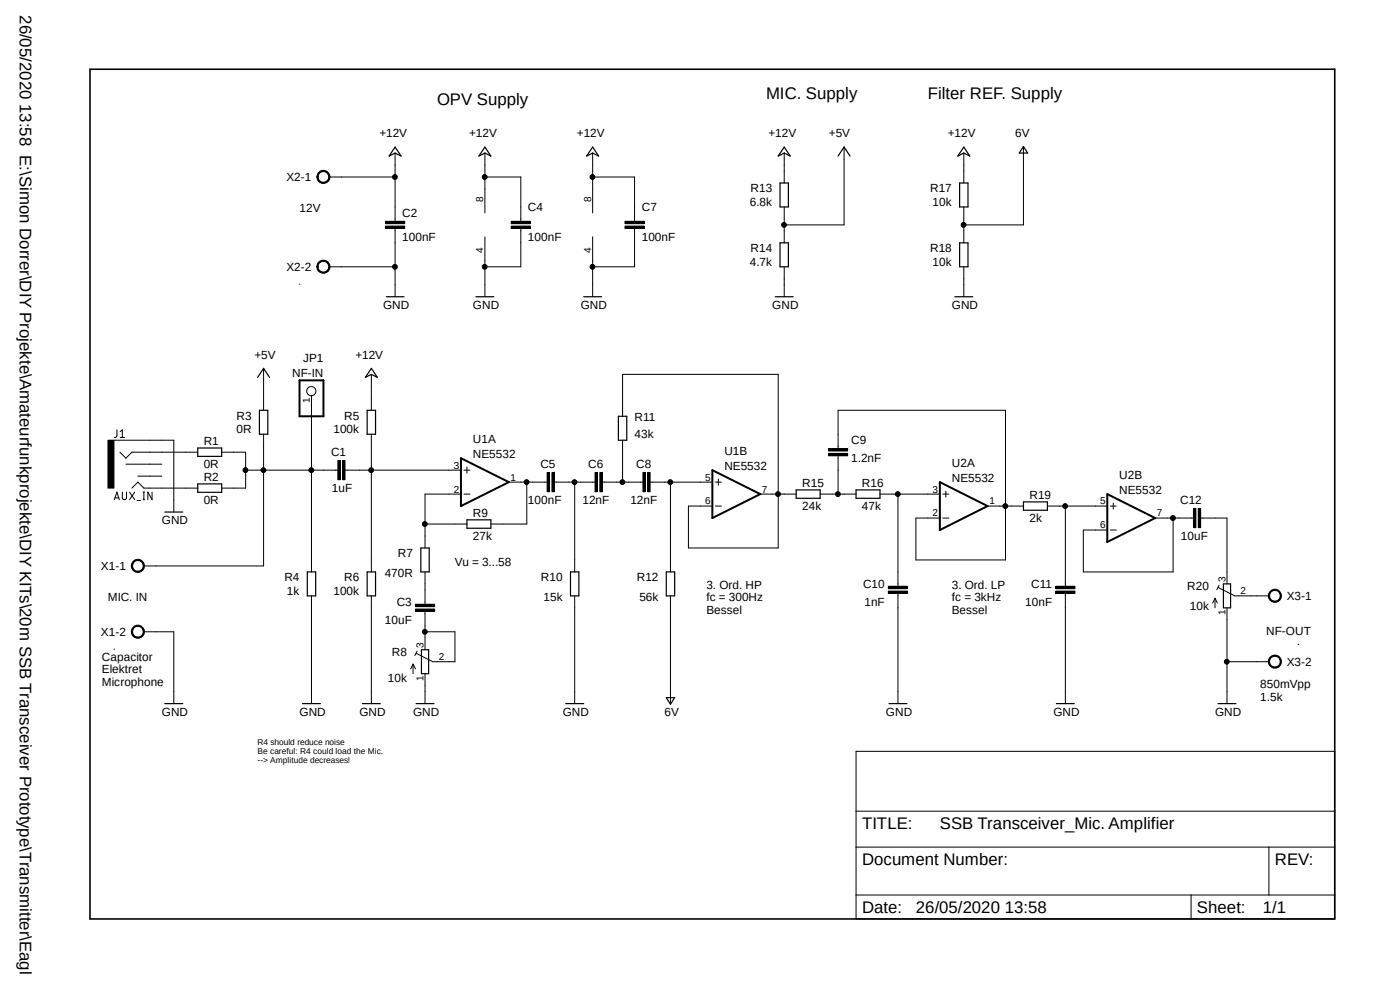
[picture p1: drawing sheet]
<svg xmlns="http://www.w3.org/2000/svg" width="297mm" height="210mm" viewBox="0 0 297 210" stroke-linecap="round" stroke-linejoin="round" font-family="sans-serif">
<path d="M18.5 14.4l265 181.1M283.5 14.4l-265 181.1" fill="none" stroke="#fff" stroke-width=".21"/>
<g fill="none" stroke="#000" stroke-width=".21">
<path d="M67.5 36.7a1.4 1.4 0 0 1 2.3 0 1.4 1.4 0 0 1-.7 2.2 1.4 1.4 0 0 1-1.9-1.4h.3a1.15 1.15 0 0 1 1.6-.9 1.15 1.15 0 0 1 .3 1.9 1.15 1.15 0 0 1-1.9-.6v-.4h-.3zM69.9 37.5h13.9M83.8 32.5v14.4M102.9 32.5v12.7M102.9 37.5h7.6v9.4M125.7 37.5h8.9v9.4M125.7 32.5v12.7M166.4 32.5v6.3M179.1 31.2v16.5h-12.7M204.5 32.5v6.3M217.1 31.2v16.5h-12.6M67.5 55.7a1.41 1.41 0 0 1 2.3 0 1.41 1.41 0 0 1-.7 2.2 1.41 1.41 0 0 1-1.9-1.3h.3a1.14 1.14 0 0 1 1.5-1.1 1.14 1.14 0 0 1 .6 1.7 1.14 1.14 0 0 1-1.9 .1l-.2-.7h-.3z"/>
<path d="M69.9 56.6h13.9M81.8 46.9h4.1v.6h-4.1zM81.8 48h4.1v.5h-4.1zM83.8 48.5v14.4M102.9 50.2v12.7M108.5 46.9h4v.6h-4zM108.5 48h4v.5h-4zM110.5 48.5v8.1h-7.6M125.7 50.2v12.7M132.6 46.9h4.1v.6h-4.1zM132.6 48h4.1v.5h-4.1zM134.6 48.5v8.1h-8.9"/>
<path d="M166.4 43.9v7.6M166.4 56.6v6.3M204.5 43.9v7.6M204.5 56.6v6.3M55.9 78.1v8.9M63.5 60.3h.1M78.8 79.4v7.6M22.9 93.4h1.3v10.1h-1.3zM24.2 93.4h12.7v15.2M24.8 91.2v1.3l-.2 .3h-.3M25.4 95.9l1.3 1.3 1.3-1.3h14M25.5 91.6l.5-.4v1.6"/>
<path d="M25.5 92.8h.9M26.7 98.5h7.6M47 95.9h5.1v7.6h-5.1M52.1 99.7h19.6M55.9 92.1v28h-25.4M66.1 83.9v37.4M71.7 97.7h.5v4.1h-.5zM72.7 97.7h.5v4.1h-.5zM73.2 99.7h24.6M78.8 92.1v29.2M98.4 99.7h1.3M99.1 99.1v1.3"/>
<path d="M132.1 88.3v-8.9h33v36.8h-19v-8.8h5M132.1 93.4v8.9M175.8 95.2h4v.5h-4zM175.8 96.2h4v.5h-4zM177.8 95.2v-8.2h35.5v31.8h-19v-8.9h5.1M177.8 96.7v8.1M24.3 106l.5-1.6 .5 1.6M24.4 105.6h.8M26 104.4v1.4a.46 .46 0 0 0 .5 .2 .46 .46 0 0 0 .3-.4v-1.2M27.5 104.4l1.1 1.6M28 103.5l1.3-1.2 1.2 1.2h11.5M28.2 119.2a1.39 1.39 0 0 1 2.2 .1 1.39 1.39 0 0 1-.8 2.1 1.39 1.39 0 0 1-1.7-1.3h.2a1.13 1.13 0 0 1 1.5-1.1 1.13 1.13 0 0 1 .4 1.8 1.13 1.13 0 0 1-1.8-.4l-.1-.3h-.2z"/>
<path d="M28.6 104.4l-1.1 1.6M29.1 106.2h.7M29.3 101h5M30.4 106h.3M30.4 104.4h.3M30.5 104.4v1.6M32.3 104.4v1.6l-.9-1.6v1.6M90.2 111.2h8.9M97.8 104.8h-7.6v11.4M98.4 104.8h1.3M108 102.3h8.1M111.8 102.3v8.9h-7.7"/>
<path d="M116.1 100.2h.5v4.1h-.5zM117.1 100.2h.5v4.1h-.5zM117.6 102.3h8.6M121.9 102.3v19M126.2 100.2h.5v4.1h-.5zM127.3 100.2h.5v4.1h-.5zM127.8 102.3h8.6M136.4 100.2h.5v4.1h-.5zM137.4 100.2h.5v4.1h-.5zM137.9 102.3h13.2M142.2 102.3v19M151.8 102.3h1.2"/>
<path d="M151.8 107.4h1.2M152.4 101.6v1.3M161.3 104.8h7.6M174 104.8h7.6M186.7 104.8h12.7M190.5 104.8v19.6M200 104.8h1.3M200 109.9h1.3M200.7 104.2v1.3M209.5 107.4h7.6M222.2 107.4h12.7M226 107.4v17"/>
<path d="M235.5 107.4h1.3M235.5 112.4h1.3M236.2 106.7v1.3M245.1 109.9h8.1M248.9 109.9v11.4h-19.1v-8.9h5.1M253.2 107.9h.5v4h-.5zM254.2 107.9h.5v4h-.5zM254.7 109.9h5.6v14M24.2 137.7h.1M28.2 133.1a1.39 1.39 0 0 1 2.2 .2 1.39 1.39 0 0 1-.8 2.1 1.39 1.39 0 0 1-1.7-1.4h.2a1.13 1.13 0 0 1 1.5-1.1 1.13 1.13 0 0 1 .5 1.9 1.13 1.13 0 0 1-1.9-.4l-.1-.4h-.2zM30.5 134h6.4v15.3M66.1 126.4v22.9"/>
<path d="M78.8 126.4v22.9M88.1 128.2h4.1v.5h-4.1zM88.1 129.2h4.1v.5h-4.1zM88.5 138.1l-.5 1M90.2 121.3v6.9M90.2 129.7v8.1M90.2 134h6.3v6.4h-4.7l-3.5-1.8M121.9 126.4v22.9M142.2 126.4v22.9M188.5 124.4h4v.5h-4zM188.5 125.4h4v.5h-4zM190.5 125.9v23.4"/>
<path d="M224 124.4h4v.5h-4zM224 125.4h4v.5h-4zM226 125.9v23.4M257.8 126.9v2M257.8 126.9l-.5 1M257.8 126.9l.5 1M258.4 124.6l3.6 1.8h7.2M258.6 124.2l-.5 .9M260.3 128.9v20.4M269.4 125.5a1.39 1.39 0 0 1 2.2 .2 1.39 1.39 0 0 1-.8 2.1 1.39 1.39 0 0 1-1.7-1.4h.2a1.13 1.13 0 0 1 1.5-1.1 1.13 1.13 0 0 1 .5 1.8 1.13 1.13 0 0 1-1.9-.3l-.1-.4h-.2zM269.4 139.4a1.4 1.4 0 0 1 2.2 .2 1.4 1.4 0 0 1-.7 2.1 1.4 1.4 0 0 1-1.8-1.3h.2a1.13 1.13 0 0 1 1.6-1.1 1.13 1.13 0 0 1 .4 1.8 1.13 1.13 0 0 1-1.9-.3l-.1-.4h-.2zM275.4 136.7h.1"/>
<path d="M87.6 140.9v2M87.6 140.9l-.5 1M87.6 140.9l.5 1M90.2 142.9v6.4M181.6 159.4h101.6v35.5h-101.6zM260.3 140.4h8.9M181.6 179.7h101.6M181.6 172.1h101.6M269.2 179.7v10.2M181.6 189.9h101.6M252.7 189.9v5"/>
<circle cx="83.8" cy="37.5" r=".51"/>
<circle cx="102.8" cy="37.5" r=".51"/>
<circle cx="125.7" cy="37.5" r=".51"/>
<circle cx="83.8" cy="56.6" r=".51"/>
<circle cx="102.8" cy="56.6" r=".51"/>
<circle cx="125.7" cy="56.6" r=".51"/>
<circle cx="166.3" cy="47.7" r=".51"/>
<circle cx="204.4" cy="47.7" r=".51"/>
<circle cx="52.1" cy="99.7" r=".51"/>
<circle cx="55.9" cy="99.7" r=".51"/>
<circle cx="66" cy="99.7" r=".51"/>
<circle cx="66" cy="83" r=".98"/>
<circle cx="78.7" cy="99.7" r=".51"/>
<circle cx="90.1" cy="111.2" r=".51"/>
<circle cx="111.7" cy="102.3" r=".51"/>
<circle cx="121.9" cy="102.3" r=".51"/>
<circle cx="132" cy="102.3" r=".51"/>
<circle cx="142.2" cy="102.3" r=".51"/>
<circle cx="165.1" cy="104.8" r=".51"/>
<circle cx="177.8" cy="104.8" r=".51"/>
<circle cx="190.5" cy="104.8" r=".51"/>
<circle cx="213.3" cy="107.4" r=".51"/>
<circle cx="226" cy="107.4" r=".51"/>
<circle cx="248.8" cy="109.9" r=".51"/>
<circle cx="90.1" cy="134" r=".51"/>
<circle cx="260.3" cy="140.4" r=".51"/>
</g>
<g fill="none" stroke="#000" stroke-width=".25">
<path d="M83.8 31.2l1.3 1.9-1.3-.6-1.2 .6zM102.9 31.2l1.2 1.9-1.2-.6-1.3 .6zM125.7 31.2l1.3 1.9-1.3-.6-1.2 .6zM165.5 38.8h1.8v5.1h-1.8zM166.4 31.2l1.2 1.9-1.2-.6-1.3 .6zM177.8 33.1l1.3-1.9 1.2 1.9M203.6 38.8h1.8v5.1h-1.8zM204.5 31.2l1.2 1.9-1.2-.6-1.3 .6zM217.1 31.1l.9 1.4h-1.8zM165.5 51.5h1.8v5.1h-1.8zM203.6 51.5h1.8v5.1h-1.8zM78.8 78.1l1.3 2-1.3-.7-1.3 .7z"/>
<path d="M82 62.9h3.7M101 62.9h3.8M123.8 62.9h3.8M164.5 62.9h3.8M202.6 62.9h3.8M42 95h5v1.8h-5zM54.7 80.1l1.2-2 1.3 2M55 87h1.8v5.1h-1.8zM77.9 87h1.8v5.1h-1.8zM131.2 88.3h1.8v5.1h-1.8zM35 108.6h3.8M42 102.7h5v1.7h-5z"/>
<path d="M89.3 116.2h1.8v5.1h-1.8zM99.1 110.3h5v1.8h-5zM168.9 103.9h5.1v1.8h-5.1zM181.6 103.9h5.1v1.8h-5.1zM217.1 106.5h5.1v1.7h-5.1zM65.2 121.3h1.8v5.1h-1.8zM77.9 121.3h1.8v5.1h-1.8zM89.4 137.8h1.5v5.1h-1.5zM121 121.3h1.8v5.1h-1.8zM141.4 121.3h1.7v5.1h-1.7zM259.5 123.9h1.6v5h-1.6zM35 149.3h3.8"/>
<path d="M64.2 149.3h3.8M76.9 149.3h3.8M88.3 149.3h3.8M120 149.3h3.8M141.4 148h1.7l-.9 1.4zM188.6 149.3h3.8M224.1 149.3h3.8M258.4 149.3h3.8"/>
</g>
<path d="M63.5 80.7h5.1v7.6h-5.1zM97.8 97.2l10.2 5.1-10.2 5.1zM151.1 99.7l10.2 5.1-10.2 5.1zM199.4 102.3l10.1 5.1-10.1 5zM234.9 104.8l10.2 5.1-10.2 5.1z" fill="none" stroke="#000" stroke-width=".42"/>
<g fill="#000">
<path d="M67.5 36.7a1.4 1.4 0 0 1 2.3 0 1.4 1.4 0 0 1-.7 2.2 1.4 1.4 0 0 1-1.9-1.4h.3a1.15 1.15 0 0 1 1.6-.9 1.15 1.15 0 0 1 .3 1.9 1.15 1.15 0 0 1-1.9-.6v-.4h-.3z" fill-rule="evenodd"/>
<path d="M67.5 55.7a1.41 1.41 0 0 1 2.3 0 1.41 1.41 0 0 1-.7 2.2 1.41 1.41 0 0 1-1.9-1.3h.3a1.14 1.14 0 0 1 1.5-1.1 1.14 1.14 0 0 1 .6 1.7 1.14 1.14 0 0 1-1.9 .1l-.2-.7h-.3z" fill-rule="evenodd"/>
<path d="M81.8 46.9h4.1v.6h-4.1z" fill-rule="evenodd"/>
<path d="M81.8 48h4.1v.5h-4.1z" fill-rule="evenodd"/>
<path d="M108.5 46.9h4v.6h-4z" fill-rule="evenodd"/>
<path d="M108.5 48h4v.5h-4z" fill-rule="evenodd"/>
<path d="M132.6 46.9h4.1v.6h-4.1z" fill-rule="evenodd"/>
<path d="M132.6 48h4.1v.5h-4.1z" fill-rule="evenodd"/>
<path d="M22.9 93.4h1.3v10.1h-1.3z" fill-rule="evenodd"/>
<path d="M71.7 97.7h.5v4.1h-.5z" fill-rule="evenodd"/>
<path d="M72.7 97.7h.5v4.1h-.5z" fill-rule="evenodd"/>
<path d="M175.8 95.2h4v.5h-4z" fill-rule="evenodd"/>
<path d="M175.8 96.2h4v.5h-4z" fill-rule="evenodd"/>
<path d="M116.1 100.2h.5v4.1h-.5z" fill-rule="evenodd"/>
<path d="M117.1 100.2h.5v4.1h-.5z" fill-rule="evenodd"/>
<path d="M126.2 100.2h.5v4.1h-.5z" fill-rule="evenodd"/>
<path d="M127.3 100.2h.5v4.1h-.5z" fill-rule="evenodd"/>
<path d="M136.4 100.2h.5v4.1h-.5z" fill-rule="evenodd"/>
<path d="M137.4 100.2h.5v4.1h-.5z" fill-rule="evenodd"/>
<path d="M253.2 107.9h.5v4h-.5z" fill-rule="evenodd"/>
<path d="M254.2 107.9h.5v4h-.5z" fill-rule="evenodd"/>
<path d="M28.2 119.2a1.39 1.39 0 0 1 2.2 .1 1.39 1.39 0 0 1-.8 2.1 1.39 1.39 0 0 1-1.7-1.3h.2a1.13 1.13 0 0 1 1.5-1.1 1.13 1.13 0 0 1 .4 1.8 1.13 1.13 0 0 1-1.8-.4l-.1-.3h-.2z" fill-rule="evenodd"/>
<path d="M28.2 133.1a1.39 1.39 0 0 1 2.2 .2 1.39 1.39 0 0 1-.8 2.1 1.39 1.39 0 0 1-1.7-1.4h.2a1.13 1.13 0 0 1 1.5-1.1 1.13 1.13 0 0 1 .5 1.9 1.13 1.13 0 0 1-1.9-.4l-.1-.4h-.2z" fill-rule="evenodd"/>
<path d="M88.1 128.2h4.1v.5h-4.1z" fill-rule="evenodd"/>
<path d="M88.1 129.2h4.1v.5h-4.1z" fill-rule="evenodd"/>
<path d="M188.5 124.4h4v.5h-4z" fill-rule="evenodd"/>
<path d="M188.5 125.4h4v.5h-4z" fill-rule="evenodd"/>
<path d="M224 124.4h4v.5h-4z" fill-rule="evenodd"/>
<path d="M224 125.4h4v.5h-4z" fill-rule="evenodd"/>
<path d="M269.4 125.5a1.39 1.39 0 0 1 2.2 .2 1.39 1.39 0 0 1-.8 2.1 1.39 1.39 0 0 1-1.7-1.4h.2a1.13 1.13 0 0 1 1.5-1.1 1.13 1.13 0 0 1 .5 1.8 1.13 1.13 0 0 1-1.9-.3l-.1-.4h-.2z" fill-rule="evenodd"/>
<path d="M269.4 139.4a1.4 1.4 0 0 1 2.2 .2 1.4 1.4 0 0 1-.7 2.1 1.4 1.4 0 0 1-1.8-1.3h.2a1.13 1.13 0 0 1 1.6-1.1 1.13 1.13 0 0 1 .4 1.8 1.13 1.13 0 0 1-1.9-.3l-.1-.4h-.2z" fill-rule="evenodd"/>
<circle cx="83.8" cy="37.5" r=".51"/>
<circle cx="102.8" cy="37.5" r=".51"/>
<circle cx="125.7" cy="37.5" r=".51"/>
<circle cx="83.8" cy="56.6" r=".51"/>
<circle cx="102.8" cy="56.6" r=".51"/>
<circle cx="125.7" cy="56.6" r=".51"/>
<circle cx="166.3" cy="47.7" r=".51"/>
<circle cx="204.4" cy="47.7" r=".51"/>
<circle cx="52.1" cy="99.7" r=".51"/>
<circle cx="55.9" cy="99.7" r=".51"/>
<circle cx="66" cy="99.7" r=".51"/>
<circle cx="78.7" cy="99.7" r=".51"/>
<circle cx="90.1" cy="111.2" r=".51"/>
<circle cx="111.7" cy="102.3" r=".51"/>
<circle cx="121.9" cy="102.3" r=".51"/>
<circle cx="132" cy="102.3" r=".51"/>
<circle cx="142.2" cy="102.3" r=".51"/>
<circle cx="165.1" cy="104.8" r=".51"/>
<circle cx="177.8" cy="104.8" r=".51"/>
<circle cx="190.5" cy="104.8" r=".51"/>
<circle cx="213.3" cy="107.4" r=".51"/>
<circle cx="226" cy="107.4" r=".51"/>
<circle cx="248.8" cy="109.9" r=".51"/>
<circle cx="90.1" cy="134" r=".51"/>
<circle cx="260.3" cy="140.4" r=".51"/>
</g>
<path d="M19.1 14.7h264.1v180.2h-264.1z" fill="none" stroke="#000" stroke-width=".34"/>
<g font-size="3.6">
<text x="4.2" y="3.2" transform="rotate(90 4.2 3.2)">26/05/2020 13:58 E:\Simon Dorrer\DIY Projekte\Amateurfunkprojekte\DIY KITs\20m SSB Transceiver Prototype\Transmitter\Eagle F</text>
<text x="92.7" y="22.3">OPV Supply</text>
<text x="162.6" y="21">MIC. Supply</text>
<text x="196.8" y="21">Filter REF. Supply</text>
<text x="182.9" y="175.9">TITLE:</text>
<text x="199.4" y="175.9">SSB Transceiver_Mic. Amplifier</text>
<text x="182.9" y="183.5">Document Number:</text>
<text x="270.5" y="183.5">REV:</text>
<text x="182.9" y="193.7">Date:</text>
<text x="194.3" y="193.7">26/05/2020 13:58</text>
<text x="253.9" y="193.7">Sheet:</text>
<text x="267.9" y="193.7">1/1</text>
</g>
<g font-size="2.5">
<text x="80.5" y="29.2">+12V</text>
<text x="99.5" y="29.2">+12V</text>
<text x="122.4" y="29.2">+12V</text>
<text x="163" y="29.2">+12V</text>
<text x="175.9" y="29.2">+5V</text>
<text x="201.1" y="29.2">+12V</text>
<text x="215.3" y="29.2">6V</text>
<text x="60.8" y="38.4">X2-1</text>
<text x="159.2" y="40.8">R13</text>
<text x="197.3" y="40.8">R17</text>
<text x="63.5" y="45">12V</text>
<text x="85.3" y="46.1">C2</text>
<text x="112" y="44.8">C4</text>
<text x="136.1" y="44.8">C7</text>
<text x="159.1" y="43.6">6.8k</text>
<text x="197.9" y="43.6">10k</text>
<text x="85.3" y="51.1">100nF</text>
<text x="112" y="51.1">100nF</text>
<text x="136.1" y="51.1">100nF</text>
<text x="159.2" y="53.5">R14</text>
<text x="197.3" y="53.5">R18</text>
<text x="60.8" y="57.5">X2-2</text>
<text x="159.1" y="56.3">4.7k</text>
<text x="197.9" y="56.3">10k</text>
<text x="81.3" y="65.5">GND</text>
<text x="100.3" y="65.5">GND</text>
<text x="123.2" y="65.5">GND</text>
<text x="163.8" y="65.5">GND</text>
<text x="201.9" y="65.5">GND</text>
<text x="54" y="76.1">+5V</text>
<text x="64.3" y="76.7">JP1</text>
<text x="75.4" y="76.1">+12V</text>
<text x="62" y="79.9">NF-IN</text>
<text x="50.2" y="89.1">R3</text>
<text x="73" y="89.1">R5</text>
<text x="134.6" y="89.4">R11</text>
<text x="43.2" y="94.4">R1</text>
<text x="50.2" y="91.9">0R</text>
<text x="70.7" y="91.9">100k</text>
<text x="100.3" y="94">U1A</text>
<text x="134.6" y="92.9">43k</text>
<text x="180.6" y="94.3">C9</text>
<text x="43.2" y="99.2">0R</text>
<text x="70.2" y="96.8">C1</text>
<text x="100.3" y="97.2">NE5532</text>
<text x="114.6" y="99.4">C5</text>
<text x="124.8" y="99.4">C6</text>
<text x="135" y="99.4">C8</text>
<text x="153.7" y="99.7">NE5532</text>
<text x="153.7" y="96.6">U1B</text>
<text x="180.6" y="98.1">1.2nF</text>
<text x="201.9" y="99.1">U2A</text>
<text x="237.4" y="101.6">U2B</text>
<text x="43.2" y="106.8">0R</text>
<text x="43.2" y="102.1">R2</text>
<text x="70.4" y="104.4">1uF</text>
<text x="112" y="107">100nF</text>
<text x="123.6" y="107">12nF</text>
<text x="133.7" y="107">12nF</text>
<text x="170.2" y="103.3">R15</text>
<text x="182.9" y="103.3">R16</text>
<text x="201.9" y="102.3">NE5532</text>
<text x="218.4" y="105.9">R19</text>
<text x="237.4" y="104.8">NE5532</text>
<text x="250.4" y="107">C12</text>
<text x="34.3" y="111.2">GND</text>
<text x="100.3" y="109.7">R9</text>
<text x="170.2" y="108.1">24k</text>
<text x="182.9" y="108.1">47k</text>
<text x="218.4" y="110.7">2k</text>
<text x="84.4" y="118.2">R7</text>
<text x="100.3" y="114.5">27k</text>
<text x="250.5" y="114.6">10uF</text>
<text x="21.4" y="120.9">X1-1</text>
<text x="60.3" y="123.3">R4</text>
<text x="73" y="123.3">R6</text>
<text x="81.6" y="122.3">470R</text>
<text x="96.5" y="120.1">Vu = 3...58</text>
<text x="114.8" y="123.3">R10</text>
<text x="135.1" y="123.3">R12</text>
<text x="149.9" y="124.9">3. Ord. HP</text>
<text x="183.1" y="124.8">C10</text>
<text x="201.9" y="124.9">3. Ord. LP</text>
<text x="218.8" y="124.8">C11</text>
<text x="251.9" y="125.3">R20</text>
<text x="22.9" y="127.5">MIC. IN</text>
<text x="60.9" y="126.2">1k</text>
<text x="70.7" y="126.2">100k</text>
<text x="84.2" y="128.6">C3</text>
<text x="115.3" y="127.4">15k</text>
<text x="135.6" y="127.4">56k</text>
<text x="149.9" y="127.5">fc = 300Hz</text>
<text x="149.9" y="130.2">Bessel</text>
<text x="183.4" y="128.6">1nF</text>
<text x="201.9" y="127.5">fc = 3kHz</text>
<text x="201.9" y="130.2">Bessel</text>
<text x="217.5" y="128.6">10nF</text>
<text x="252.4" y="129.5">10k</text>
<text x="273" y="127.3">X3-1</text>
<text x="21.4" y="134.9">X1-2</text>
<text x="81.7" y="132.4">10uF</text>
<text x="268.6" y="134.7">NF-OUT</text>
<text x="21.6" y="140.1">Capacitor</text>
<text x="21.6" y="142.8">Elektret</text>
<text x="83.1" y="139.2">R8</text>
<text x="273" y="141.3">X3-2</text>
<text x="21.6" y="145.5">Microphone</text>
<text x="82.3" y="144.7">10k</text>
<text x="267.4" y="146">850mVpp</text>
<text x="267.4" y="148.6">1.5k</text>
<text x="34.3" y="151.8">GND</text>
<text x="63.5" y="151.8">GND</text>
<text x="76.2" y="151.8">GND</text>
<text x="87.6" y="151.8">GND</text>
<text x="119.4" y="151.8">GND</text>
<text x="141" y="151.8">6V</text>
<text x="188" y="151.8">GND</text>
<text x="223.5" y="151.8">GND</text>
<text x="257.8" y="151.8">GND</text>
</g>
<g font-size="2.1">
<text x="102.5" y="42.8" transform="rotate(-90 102.5 42.8)">8</text>
<text x="125.4" y="42.8" transform="rotate(-90 125.4 42.8)">8</text>
<text x="102.5" y="53.8" transform="rotate(-90 102.5 53.8)">4</text>
<text x="125.4" y="53.8" transform="rotate(-90 125.4 53.8)">4</text>
<text x="65.7" y="85.5" transform="rotate(-90 65.7 85.5)">1</text>
<text x="96.3" y="99.4">3</text>
<text x="108.3" y="101.9">1</text>
<text x="149.6" y="101.9">5</text>
<text x="96.3" y="104.5">2</text>
<text x="149.6" y="107">6</text>
<text x="161.6" y="104.5">7</text>
<text x="197.8" y="104.5">3</text>
<text x="209.9" y="107">1</text>
<text x="233.4" y="107">5</text>
<text x="197.8" y="109.6">2</text>
<text x="233.4" y="112.1">6</text>
<text x="245.4" y="109.6">7</text>
<text x="260" y="123.5" transform="rotate(-90 260 123.5)">3</text>
<text x="260" y="130.5" transform="rotate(-90 260 130.5)">1</text>
<text x="263.2" y="126">2</text>
<text x="89.8" y="137.5" transform="rotate(-90 89.8 137.5)">3</text>
<text x="93.1" y="140">2</text>
<text x="89.8" y="144.4" transform="rotate(-90 89.8 144.4)">1</text>
</g>
<g font-size="1.8">
<text x="54.7" y="158.1">R4 should reduce noise</text>
<text x="54.7" y="160">Be careful: R4 could load the Mic.</text>
<text x="54.7" y="161.9">--&gt; Amplitude decreases!</text>
</g>
</svg>
